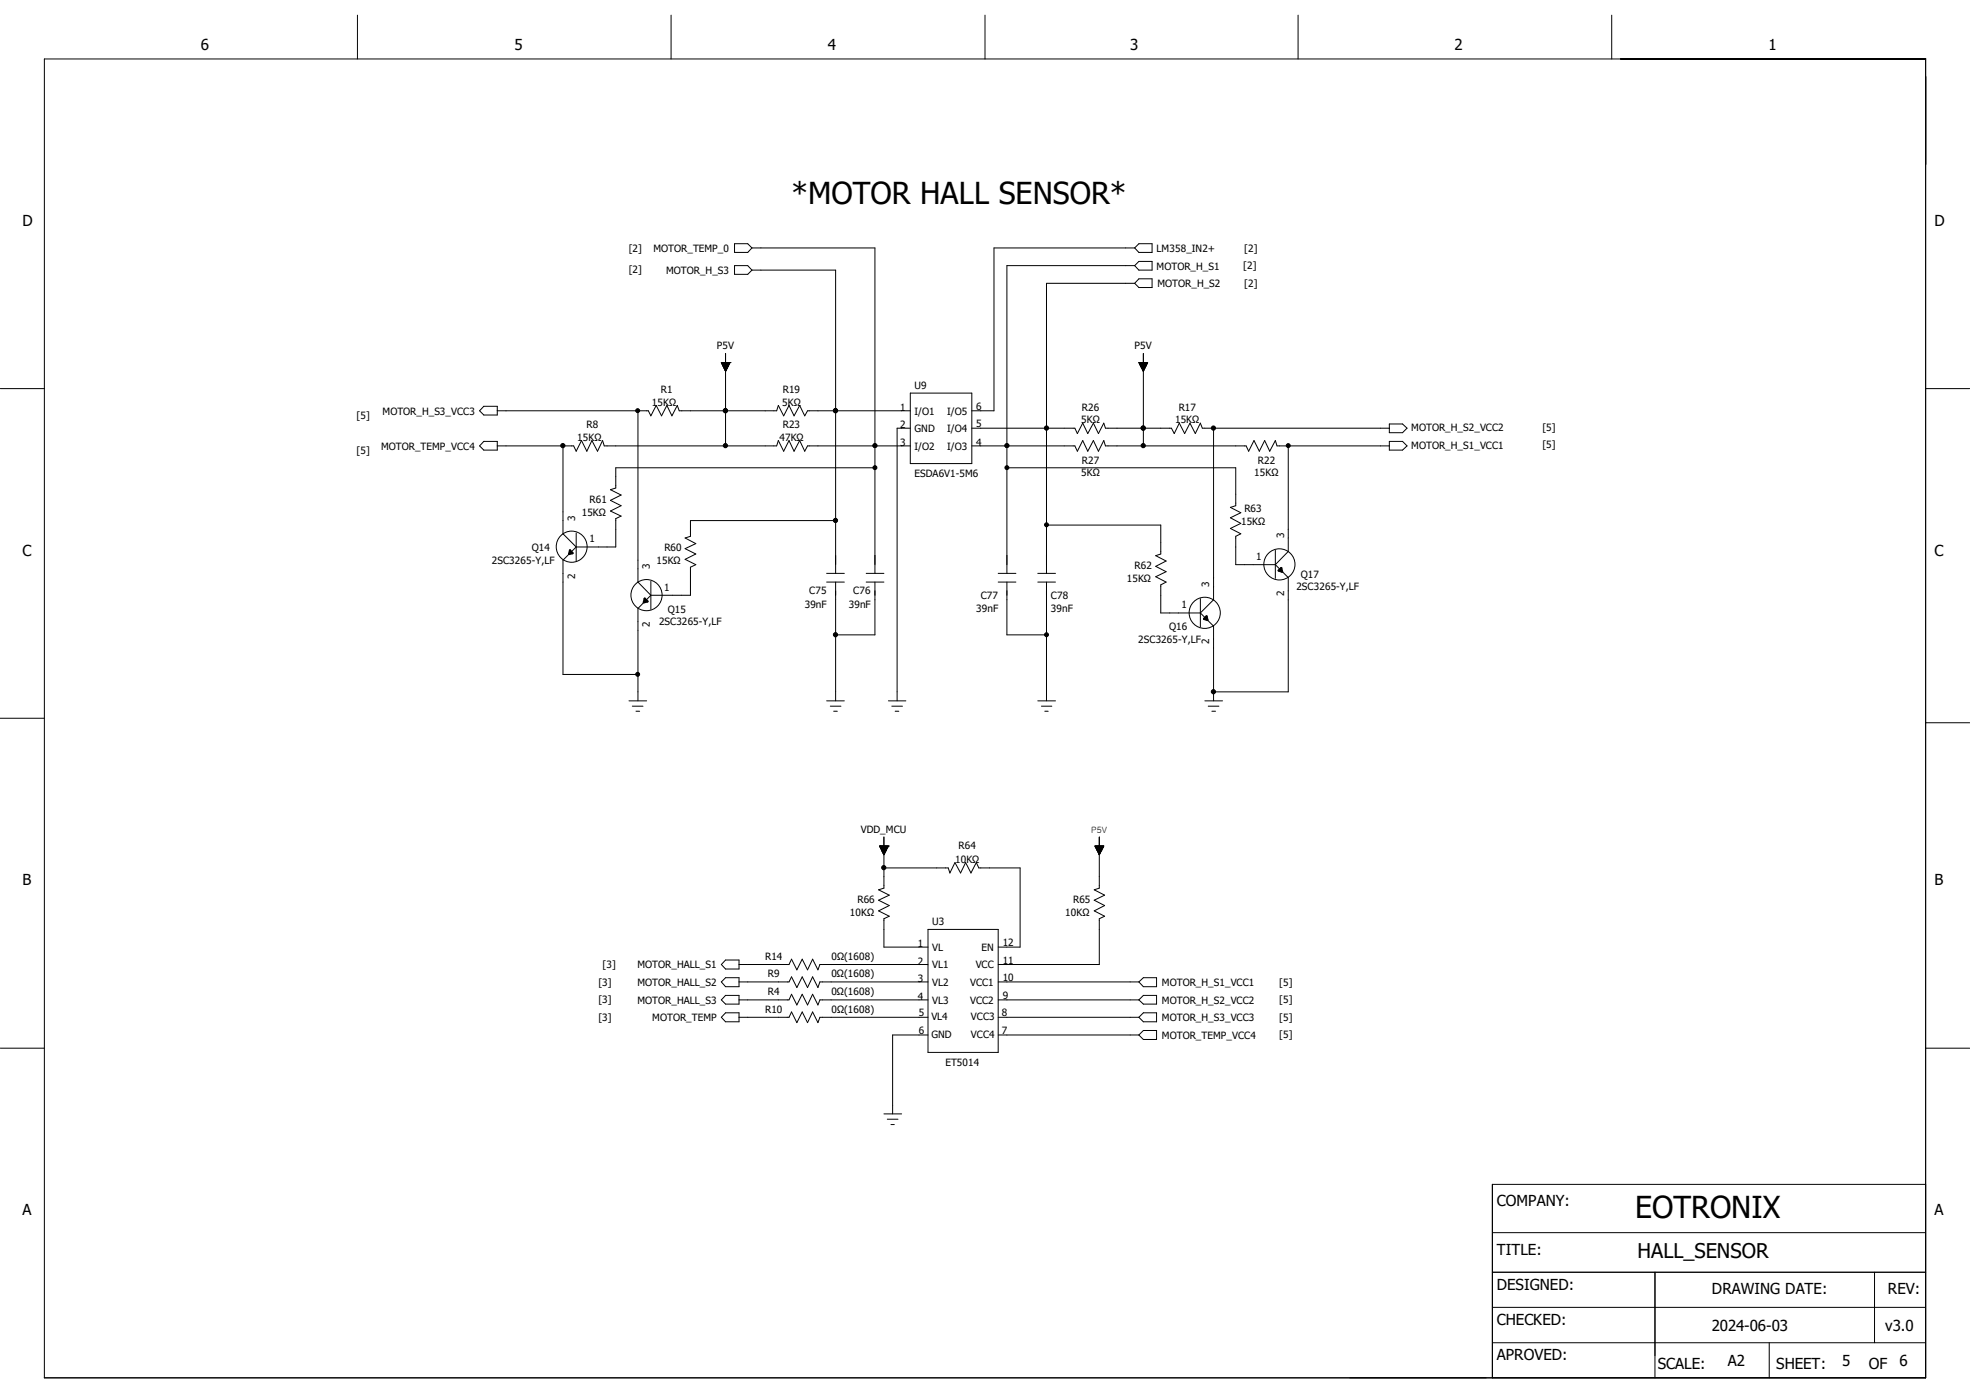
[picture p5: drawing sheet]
<svg xmlns="http://www.w3.org/2000/svg" width="297mm" height="210mm" viewBox="0 0 297 210" stroke-linecap="round" stroke-linejoin="round" font-family="sans-serif">
<g fill="none" stroke="#000" stroke-width=".15">
<path d="M6.7 8.9h283.6v198.8h-283.6zM53.9 2.3v6.6M101.2 2.3v6.6M148.5 2.3v6.6M195.7 2.3v6.6M243 2.3v6.6M110.7 36.7h2l.7 .7-.7 .7h-2zM113.4 37.4h18.5v49M171.1 37.4h-21.2v24.5h-3.4M171.1 37.4l.6-.7h2v1.4h-2zM0 58.6h6.7M108.8 54.7h.1"/>
<path d="M108.8 54.7l.6 1.3 .7-1.3M108.8 54.7h1.3M108.8 54.7h1.2M108.8 54.8h1.2M108.8 54.7v.1h1.2M108.8 54.7v.2h1.1M108.9 54.9h1M108.9 55h1M108.9 54.7v.2h1v-.2M109 54.7v.4h.9M109 54.7v.5h.8M109 55.1h.8"/>
<path d="M109.1 54.7v.6h.7v-.6M109.1 55.2h.7M109.1 55.3h.6M109.1 55.5h.6M109.1 54.7v.7h.6M109.2 54.7v.8h.4M109.2 55.5h.4M109.2 54.7v.9M109.3 55.7h.3M109.3 54.7v1.1M109.3 54.7v1.1h.2M109.3 55.8h.2"/>
<path d="M109.3 55.9h.1M109.4 53.3v13.9M109.4 54.7v1.2M109.5 54.7v1.1M109.6 54.7v1h-.3M109.6 54.7v.9h-.4M109.6 54.7v.8M109.7 54.7v.7M109.8 54.7v.5M109.9 54.7v.3M109.9 54.7v.1M110 54.7h.1"/>
<path d="M110.1 54.7h.1M110.7 40h2l.7 .7-.7 .7h-2zM113.4 40.7h12.6v45.7M137.2 59.3h9.3v10.6h-9.3zM171.1 40h-19.3v46.4M171.1 42.7h-13.3v43.7M171.1 40l.6-.6h2v1.3h-2zM171.7 42h2v1.3h-2l-.6-.6zM171.7 54.7h1.3l-.6 1.3zM171.7 54.7h1.3M171.8 54.7v.1h1.2M171.8 54.7v.2h1.1v-.2"/>
<path d="M171.8 54.9h1.1M171.9 54.7v.3h.9M171.9 54.9h1M171.9 55.1h.9M172 54.7v.4h.8M172 55.3h.7M172 54.7v.5h.8M172 54.7v.7M172.1 55.5h.5M172.1 54.7v.8h.5M172.2 54.7v.9M172.2 54.7v1h.3"/>
<path d="M172.2 55.6h.4M172.3 54.7v1.1h.2M172.3 55.7h.2M172.3 55.8h.2M172.3 54.7l.1 1.2M172.3 55.9h.1M172.4 53.3v13.9M172.4 54.7v1.1M172.5 54.7v1.1M172.5 54.7v.9M172.6 54.7v.8h-.4M172.6 54.7v.7h-.5"/>
<path d="M172.7 54.7v.6h-.7M172.8 54.7v.5h-.8M172.8 54.7v.4M172.8 54.7v.3M173 54.7v.1h-1.3M290.3 58.6h6.7M72.9 61.3h2.1v1.3h-2.1l-.6-.7zM72.9 66.5h2.1v1.4h-2.1l-.6-.7zM75 61.9h22.7l.4 .8 .8-1.6 .8 1.6 .8-1.6 .8 1.6 .8-1.6 .3 .8h14.7l.2-.8 .9 1.6 .8-1.6 .7 1.6 .9-1.6 .7 1.6 .5-.8h15.4M75 67.2h11.5l.4 .8 .8-1.6 .8 1.6 .7-1.6 .9 1.6 .7-1.6 .3 .8h26l.2-.8 .9 1.6 .8-1.6 .7 1.6 .9-1.6 .7 1.6 .5-.8h15.4M84.9 67.2h.1M84.9 67.2v13.3l2 2"/>
<path d="M96.2 61.9h.1M96.2 61.9v25.9l1.9 1.9M109.4 61.9h.1M126 61.9h.1M126 78.5h-21.9v2.4l-.8 .2 1.6 .9-1.6 .7 1.6 .8-1.6 .8 1.6 .8-.8 .4v4.2h-6M131.9 67.2h.1M131.9 70.5h-39.1v3.1l-.8 .2 1.6 .8-1.6 .8 1.6 .8-1.6 .8 1.6 .8-.8 .4v4.3h-5.9M137.2 64.6h-1.9v41.1M146.5 64.6h15.6l.3 .8 .8-1.6 .8 1.6 .8-1.6 .8 1.6 .8-1.6 .3 .8h9.9l.4 .8 .8-1.6 .8 1.6 .8-1.6 .8 1.6 .8-1.6 .3 .8h28.2M146.5 67.2h15.6l.3 .8 .8-1.6 .8 1.6 .8-1.6 .8 1.6 .8-1.6 .3 .8h21.2l.4 .8 .8-1.6 .8 1.6 .8-1.6 .7 1.6 .9-1.6 .2 .8h17M151.8 67.2h.1M151.8 70.5h34.5v5.7l-.8 .3 1.6 .8-1.6 .8 1.6 .8-1.6 .8 1.6 .8-.8 .4v4.2h6"/>
<path d="M157.8 64.6h.1M157.8 79.2h17.2v4.3l-.8 .3 1.6 .8-1.6 .8 1.6 .8-1.6 .8 1.6 .8-.8 .4v4.2h6M172.4 64.6h.1M183 64.6h.1M183 64.6v25.8l-2 2M194.2 67.2h.1M194.2 67.2v15.9l-1.9 2M209.5 66.5h2l.6 .7-.6 .7h-2zM209.5 63.9h2l.6 .7-.6 .6h-2zM86.9 80.3v4.3M86.9 82.5l-2 2v17.2h11.3M98.1 87.6v4.3"/>
<path d="M98.1 89.7l-1.9 2v14M124.6 87.8h2.7M124.6 86.4h2.7M126 87.8v17.9M130.6 87.8h2.7M130.6 86.4h2.7M131.9 87.8v7.9h-5.9M150.5 87.8h2.7M150.5 86.4h2.7M151.8 87.8v7.9h6M156.5 87.8h2.6M156.5 86.4h2.6"/>
<path d="M157.8 87.8v17.9M181 90.3v4.2M181 92.4l2 2v11.3M192.3 83v4.2M192.3 85.1l1.9 2v17.2h-11.2M0 108.3h6.7M94.8 105.7h2.7M95.3 106.5h1.6M95.9 107.2h.5M124.6 105.7h2.7M125.2 106.5h1.6M125.7 107.2h.5"/>
<path d="M133.9 105.7h2.7M134.5 106.5h1.6M135 107.2h.5M156.5 105.7h2.6M157 106.5h1.6M157.5 107.2h.5M181.7 105.7h2.6M182.2 106.5h1.6M182.7 107.2h.6M183 104.3h.1M290.3 109h6.7M132.6 127.6h.1"/>
<path d="M132.6 127.6l.7 1.3 .6-1.3M132.6 127.6h1.3M132.7 127.7h1.2M132.7 127.6v.1h1.2M132.7 127.6v.2h1.1M132.8 127.6v.2h1v-.2M132.8 127.8h1M132.8 127.6v.4h.9M132.8 127.9h.9M132.8 128h.9M132.9 128.1h.7M132.9 127.6v.5h.7"/>
<path d="M132.9 128.2h.7M132.9 127.6v.6h.7v-.6M133 127.6v.7h.6M133 128.4h.5M133 127.6v.8M133.1 128.4h.4M133.1 127.6v.9M133.1 128.6h.3M133.1 128.7h.3M133.1 127.6v1h.3M133.2 127.6v1.1h.1M133.2 128.8h.1"/>
<path d="M133.3 126.2v7.7l-.8 .3 1.6 .8-1.6 .7 1.6 .8-1.6 .8 1.6 .8-.8 .4v4.3h6.6M133.3 130.9h9.7l.2 .7 .8-1.6 .8 1.6 .8-1.6 .8 1.6 .8-1.6 .4 .9h6.2v11.9h-3.3M133.3 127.6v1.2M133.3 127.6v1.1M133.4 127.6v1M133.4 127.6v.9h-.3M133.5 127.6v.8h-.5M133.6 127.6v.7M133.6 127.6v.5M133.7 127.6v.3M133.8 127.6v.1M133.9 127.6h.1"/>
<path d="M165.1 127.6h1.3l-.7 1.3zM165.1 127.6h1.3M165.1 127.6v.1h1.2M165.1 127.7h1.3M165.2 127.8h1.1M165.2 127.8h1M165.2 127.6v.2h1.1v-.2M165.3 128h.9M165.3 127.6v.3h.9M165.3 127.6v.4h.9M165.4 127.6v.5h.7M165.4 128.1h.8"/>
<path d="M165.4 128.2h.7M165.4 127.6v.7M165.5 127.6v.8h.5M165.5 128.3h.5M165.5 128.4h.5M165.5 127.6v.9M165.6 128.5h.3M165.6 127.6v1h.3M165.7 128.7h.1M165.7 127.6v1.1h.2M165.7 128.8h.1M165.7 127.6v1.2"/>
<path d="M165.7 126.2v7.7l-.7 .3 1.5 .8-1.5 .7 1.5 .8-1.5 .8 1.5 .8-.8 .4v6.9h-15.2M165.8 127.6v1.1M165.9 127.6v1h-.3M165.9 127.6v.9M165.9 127.6v.8h-.4M166 127.6v.7M166.1 127.6v.6h-.7M166.1 127.6v.5M166.2 127.6v.4M166.2 127.6v.3M166.3 127.6v.1M0 158h6.7"/>
<path d="M109.4 144.7h2v1.4h-2l-.6-.7zM109.4 147.4h2v1.4h-2l-.6-.8zM109.4 150.1h2v1.3h-2l-.6-.7zM109.4 152.7h2v1.4h-2l-.6-.7zM111.4 145.4h7.6l.3-.8 .8 1.6 .8-1.6 .9 1.6 .7-1.6 .8 1.6 .3-.8h16.3M111.4 148h7.6l.3-.7 .8 1.6 .8-1.6 .9 1.6 .7-1.6 .8 1.6 .3-.9h16.3M111.4 150.7h7.6l.3-.8 .8 1.6 .8-1.6 .9 1.6 .7-1.6 .8 1.6 .3-.8h16.3M111.4 153.4h7.6l.3-.8 .8 1.6 .8-1.6 .9 1.6 .7-1.6 .8 1.6 .3-.8h16.3M139.9 140.1h10.6v18.6h-10.6zM139.9 156h-5.3v11.9M150.5 148h21.2M150.5 150.7h21.2"/>
<path d="M150.5 153.4h21.2M150.5 156h21.2M171.7 148l.7-.6h2v1.4h-2zM171.7 150.7l.7-.6h2v1.3h-2zM171.7 153.4l.7-.7h2v1.4h-2zM171.7 156l.7-.6h2v1.3h-2zM290.3 158h6.7M133.3 167.9h2.6M133.8 168.7h1.6M134.3 169.5h.5M290.3 178.6h-65.3v29.1M225 197.1h65.3"/>
<path d="M225 191.8h65.3M225 185.8h65.3M249.5 191.8v15.9M282.6 191.8v10.6M225 202.4h65.3M266.7 202.4v5.3"/>
<circle cx="86.2" cy="82.4" r="2.34"/>
<circle cx="97.5" cy="89.7" r="2.35"/>
<circle cx="181.6" cy="92.4" r="2.35"/>
<circle cx="192.9" cy="85.1" r="2.35"/>
</g>
<path d="M85.9 83l.4 .4-.5 .1zM97.2 90.3l.4 .4-.5 .1zM181.9 92.9l.1 .6-.5-.2zM192.8 86l.4-.4 .1 .6z" fill="none" stroke="#000" stroke-width=".34"/>
<g fill="#000" stroke="#000" stroke-width=".15">
<circle cx="84.9" cy="67.2" r=".32"/>
<circle cx="96.1" cy="61.9" r=".3"/>
<circle cx="109.4" cy="67.2" r=".32"/>
<circle cx="109.4" cy="61.9" r=".32"/>
<circle cx="126" cy="61.9" r=".32"/>
<circle cx="126" cy="78.5" r=".32"/>
<circle cx="131.9" cy="67.2" r=".3"/>
<circle cx="131.9" cy="70.5" r=".3"/>
<circle cx="151.8" cy="70.5" r=".3"/>
<circle cx="151.8" cy="67.2" r=".3"/>
<circle cx="157.8" cy="79.1" r=".3"/>
<circle cx="157.8" cy="64.5" r=".3"/>
<circle cx="172.4" cy="64.5" r=".32"/>
<circle cx="172.4" cy="67.2" r=".32"/>
<circle cx="182.9" cy="64.5" r=".32"/>
<circle cx="194.2" cy="67.2" r=".3"/>
<circle cx="126" cy="95.7" r=".32"/>
<circle cx="157.8" cy="95.7" r=".3"/>
<circle cx="96.1" cy="101.7" r=".3"/>
<circle cx="182.9" cy="104.3" r=".32"/>
<circle cx="133.2" cy="130.8" r=".32"/>
</g>
<g font-size="4.6">
<text x="119.3" y="30.8">*MOTOR HALL SENSOR*</text>
<text x="246.5" y="183.6">EOTRONIX</text>
</g>
<text font-size="3.1" x="246.9" y="189.7">HALL_SENSOR</text>
<g font-size="2.3">
<text x="30.3" y="7.6">6</text>
<text x="77.6" y="7.6">5</text>
<text x="124.8" y="7.6">4</text>
<text x="170.4" y="7.6">3</text>
<text x="219.3" y="7.6">2</text>
<text x="266.6" y="7.6">1</text>
<text x="3.4" y="34.1">D</text>
<text x="291.6" y="34.1">D</text>
<text x="3.4" y="83.8">C</text>
<text x="291.6" y="83.8">C</text>
<text x="3.4" y="133.5">B</text>
<text x="291.6" y="133.5">B</text>
<text x="3.4" y="183.2">A</text>
<text x="225.7" y="181.9">COMPANY:</text>
<text x="291.6" y="183.2">A</text>
<text x="225.7" y="189.1">TITLE:</text>
<text x="225.7" y="194.5">DESIGNED:</text>
<text x="258.1" y="195.1">DRAWING DATE:</text>
<text x="284.6" y="195.1">REV:</text>
<text x="225.7" y="199.8">CHECKED:</text>
<text x="258.1" y="200.6">2024-06-03</text>
<text x="284.2" y="200.6">v3.0</text>
<text x="225.7" y="205.1">APROVED:</text>
<text x="249.9" y="206.4">SCALE:</text>
<text x="260.5" y="205.9">A2</text>
<text x="267.8" y="206.4">SHEET:</text>
<text x="277.7" y="205.9">5</text>
<text x="281.8" y="206.4">OF</text>
<text x="286.4" y="205.9">6</text>
</g>
<g font-size="1.5">
<text x="94.8" y="41.2">[2]</text>
<text x="94.8" y="37.9">[2]</text>
<text x="98.5" y="38">MOTOR_TEMP_0</text>
<text x="100.4" y="41.3">MOTOR_H_S3</text>
<text x="174.4" y="40.6">MOTOR_H_S1</text>
<text x="174.4" y="38">LM358_IN2+</text>
<text x="187.5" y="40.6">[2]</text>
<text x="187.6" y="37.9">[2]</text>
<text x="174.5" y="43.3">MOTOR_H_S2</text>
<text x="187.6" y="43.2">[2]</text>
<text x="108.1" y="52.6">P5V</text>
<text x="171.1" y="52.6">P5V</text>
<text x="99.7" y="59.3">R1</text>
<text x="118" y="59.3">R19</text>
<text x="137.9" y="58.6">U9</text>
<text x="53.8" y="63.1">[5]</text>
<text x="57.7" y="62.6">MOTOR_H_S3_VCC3</text>
<text x="88.4" y="64.6">R8</text>
<text x="98.3" y="61.2">15KΩ</text>
<text x="117.9" y="61.2">5KΩ</text>
<text x="118" y="64.6">R23</text>
<text x="135.7" y="61.9">1</text>
<text x="135.7" y="64.6">2</text>
<text x="137.9" y="62.5">I/O1</text>
<text x="137.9" y="65.2">GND</text>
<text x="142.8" y="62.5">I/O5</text>
<text x="142.8" y="65.2">I/O4</text>
<text x="147.2" y="61.8">6</text>
<text x="147.2" y="64.4">5</text>
<text x="163" y="63.8">5KΩ</text>
<text x="163.1" y="61.9">R26</text>
<text x="177.2" y="63.8">15KΩ</text>
<text x="177.7" y="61.9">R17</text>
<text x="212.8" y="65">MOTOR_H_S2_VCC2</text>
<text x="232.5" y="65">[5]</text>
<text x="53.8" y="68.4">[5]</text>
<text x="57.4" y="67.9">MOTOR_TEMP_VCC4</text>
<text x="87" y="66.5">15KΩ</text>
<text x="117.5" y="66.5">47KΩ</text>
<text x="135.7" y="67.2">3</text>
<text x="137.9" y="67.8">I/O2</text>
<text x="137.9" y="71.8">ESDA6V1-5M6</text>
<text x="142.8" y="67.8">I/O3</text>
<text x="147.2" y="67.2">4</text>
<text x="163" y="71.8">5KΩ</text>
<text x="163.1" y="69.9">R27</text>
<text x="189.1" y="71.8">15KΩ</text>
<text x="189.7" y="69.9">R22</text>
<text x="212.8" y="67.7">MOTOR_H_S1_VCC1</text>
<text x="232.5" y="67.6">[5]</text>
<text x="87.7" y="77.8">15KΩ</text>
<text x="88.9" y="75.9">R61</text>
<text x="187.6" y="77.2">R63</text>
<text x="80.2" y="83.1">Q14</text>
<text x="86.7" y="78.5" transform="rotate(-90 86.7 78.5)">3</text>
<text x="88.9" y="81.8">1</text>
<text x="100.2" y="83.1">R60</text>
<text x="187.1" y="79.1">15KΩ</text>
<text x="193.6" y="81.1" transform="rotate(-90 193.6 81.1)">3</text>
<text x="74.2" y="85">2SC3265-Y,LF</text>
<text x="86.7" y="87.2" transform="rotate(-90 86.7 87.2)">2</text>
<text x="98" y="85.8" transform="rotate(-90 98 85.8)">3</text>
<text x="99" y="85">15KΩ</text>
<text x="100.1" y="89.1">1</text>
<text x="122" y="89.6">C75</text>
<text x="128.7" y="89.6">C76</text>
<text x="169.9" y="87.7">15KΩ</text>
<text x="171.1" y="85.8">R62</text>
<text x="182.3" y="88.4" transform="rotate(-90 182.3 88.4)">3</text>
<text x="189.4" y="84.5">1</text>
<text x="193.6" y="89.9" transform="rotate(-90 193.6 89.9)">2</text>
<text x="195.5" y="88.9">2SC3265-Y,LF</text>
<text x="196.1" y="87.1">Q17</text>
<text x="98" y="94.5" transform="rotate(-90 98 94.5)">2</text>
<text x="99.4" y="94.2">2SC3265-Y,LF</text>
<text x="100.7" y="92.4">Q15</text>
<text x="121.3" y="91.6">39nF</text>
<text x="128" y="91.6">39nF</text>
<text x="147.2" y="92.3">39nF</text>
<text x="147.9" y="90.3">C77</text>
<text x="158.5" y="90.3">C78</text>
<text x="158.5" y="92.3">39nF</text>
<text x="176.3" y="95">Q16</text>
<text x="178.1" y="91.7">1</text>
<text x="171.6" y="96.9">2SC3265-Y,LF</text>
<text x="182.3" y="97.2" transform="rotate(-90 182.3 97.2)">2</text>
<text x="129.8" y="125.5">VDD_MCU</text>
<text x="144" y="130.1">10KΩ</text>
<text x="144.5" y="128.1">R64</text>
<text x="129.3" y="136.1">R66</text>
<text x="161.8" y="136.1">R65</text>
<text x="128.1" y="138">10KΩ</text>
<text x="138.4" y="142.8">1</text>
<text x="140.5" y="143.4">VL</text>
<text x="140.5" y="139.4">U3</text>
<text x="148" y="143.4">EN</text>
<text x="151.2" y="142.6">12</text>
<text x="160.6" y="138">10KΩ</text>
<text x="90.2" y="148.6">[3]</text>
<text x="90.8" y="145.9">[3]</text>
<text x="96.1" y="148.6">MOTOR_HALL_S2</text>
<text x="96.1" y="146">MOTOR_HALL_S1</text>
<text x="115.4" y="144.7">R14</text>
<text x="115.8" y="147.3">R9</text>
<text x="115.8" y="150">R4</text>
<text x="125.3" y="144.7">0Ω(1608)</text>
<text x="125.3" y="147.3">0Ω(1608)</text>
<text x="125.3" y="150">0Ω(1608)</text>
<text x="138.4" y="145.4">2</text>
<text x="138.4" y="148">3</text>
<text x="140.5" y="146">VL1</text>
<text x="140.5" y="148.6">VL2</text>
<text x="146.3" y="148.6">VCC1</text>
<text x="147.1" y="146">VCC</text>
<text x="151.2" y="145.3">11</text>
<text x="151.2" y="147.9">10</text>
<text x="175.2" y="148.6">MOTOR_H_S1_VCC1</text>
<text x="192.9" y="148.6">[5]</text>
<text x="90.2" y="151.3">[3]</text>
<text x="90.2" y="153.9">[3]</text>
<text x="96.1" y="151.3">MOTOR_HALL_S3</text>
<text x="98.3" y="154">MOTOR_TEMP</text>
<text x="115.4" y="152.7">R10</text>
<text x="125.3" y="152.7">0Ω(1608)</text>
<text x="138.4" y="150.7">4</text>
<text x="138.5" y="153.2">5</text>
<text x="138.5" y="155.9">6</text>
<text x="140.4" y="153.8">VL4</text>
<text x="140.5" y="151.3">VL3</text>
<text x="146.3" y="151.3">VCC2</text>
<text x="146.4" y="153.8">VCC3</text>
<text x="151" y="153.2">8</text>
<text x="151" y="155.9">7</text>
<text x="151.2" y="150.6">9</text>
<text x="175.2" y="154">MOTOR_H_S3_VCC3</text>
<text x="175.2" y="151.3">MOTOR_H_S2_VCC2</text>
<text x="192.9" y="153.9">[5]</text>
<text x="192.9" y="151.3">[5]</text>
<text x="140.4" y="156.5">GND</text>
<text x="142.5" y="160.7">ET5014</text>
<text x="146.4" y="156.5">VCC4</text>
<text x="175.2" y="156.6">MOTOR_TEMP_VCC4</text>
<text x="192.9" y="156.5">[5]</text>
</g>
<text font-size="1.3" x="164.5" y="125.5">P5V</text>
</svg>
